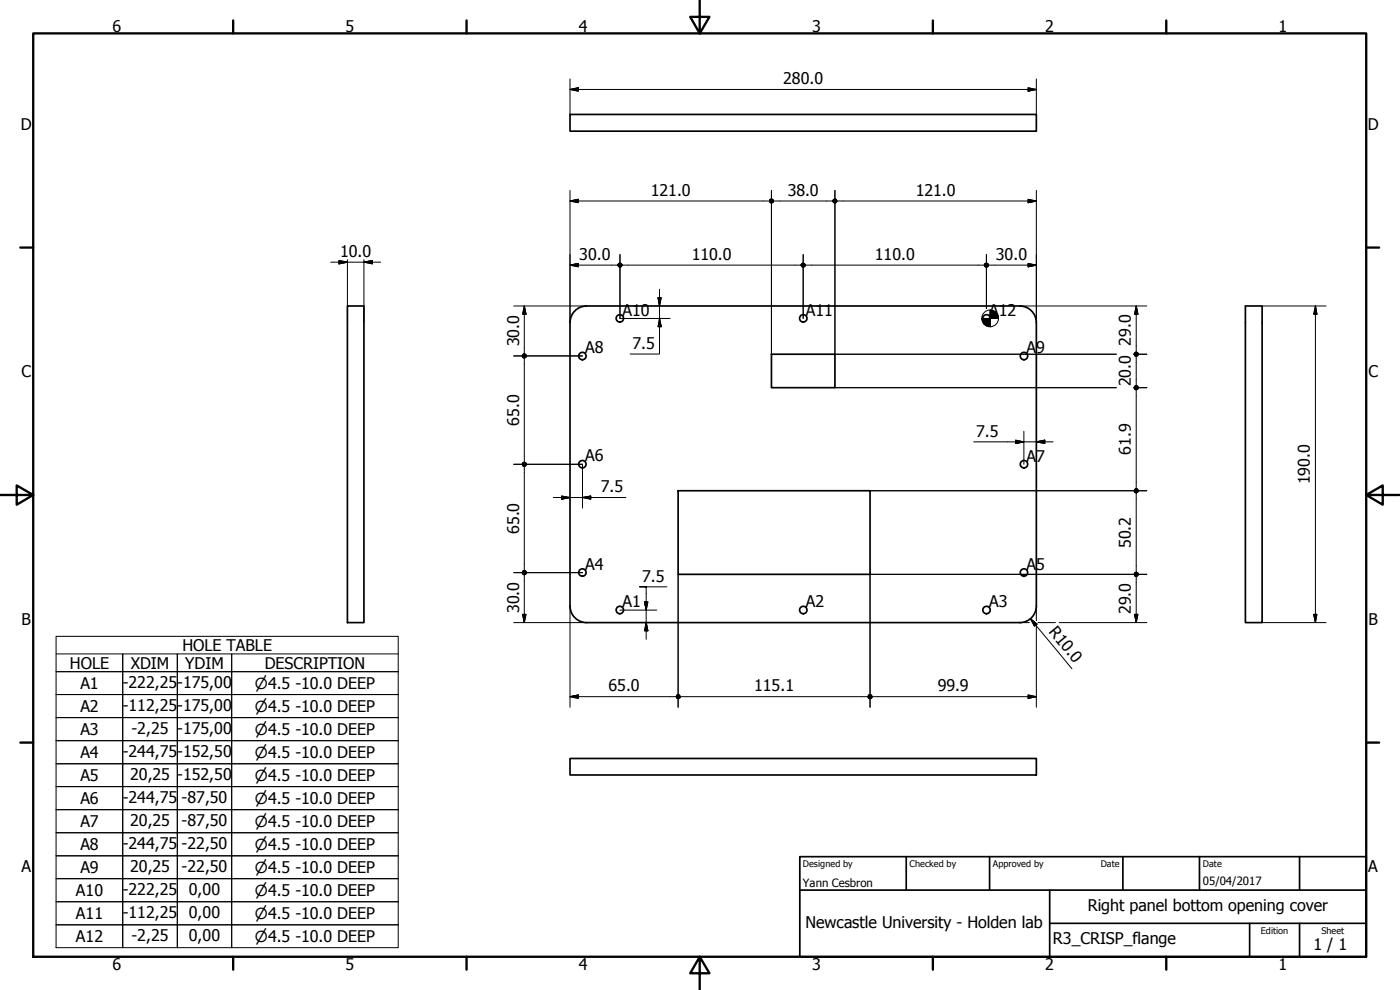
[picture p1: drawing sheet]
<svg xmlns="http://www.w3.org/2000/svg" width="420mm" height="297mm" viewBox="0 0 420 297" stroke-linecap="round" stroke-linejoin="round" font-family="sans-serif">
<!-- layer: Visible (ISO) -->
<g fill="none" stroke="#000" stroke-width=".51">
<path d="M171.1 34.3h139.9v5.1h-139.9zM104.3 91.8h4.9v95h-4.9zM176 91.8h130a5 5 0 0 1 5 5v85a5 5 0 0 1-4.9 5h-130a5 5 0 0 1-5-5v-85a5 5 0 0 1 5-5M373.8 91.8h5v95h-5zM231.5 106.3h19.1v10h-19.1zM203.5 147.2h57.6v25.1h-57.6zM171.1 227.6h139.9v4.9h-139.9z"/>
<circle cx="186" cy="95.5" r="1.11"/>
<circle cx="241.1" cy="95.5" r="1.11"/>
<circle cx="296.1" cy="95.5" r="1.11"/>
<circle cx="174.8" cy="106.8" r="1.11"/>
<circle cx="307.3" cy="106.8" r="1.11"/>
<circle cx="174.8" cy="139.3" r="1.11"/>
<circle cx="307.3" cy="139.3" r="1.11"/>
<circle cx="174.8" cy="171.8" r="1.11"/>
<circle cx="307.3" cy="171.8" r="1.11"/>
<circle cx="186" cy="183" r="1.11"/>
<circle cx="241.1" cy="183" r="1.11"/>
<circle cx="296.1" cy="183" r="1.11"/>
</g>
<!-- layer: Border (ISO) -->
<g fill="none" stroke="#000" stroke-width=".7">
<path d="M10 10h400v277.1h-400zM70 6.1v3.9M140 6.1v3.9M210 0v10l-2.9-4.9h5.8l-2.9 4.9M280 6.1v3.9M350 6.1v3.9M6.1 74.3h3.9M410 74.3h3.9M0 148.5h10l-5-2.8v5.7l5-2.9M410 148.5l5 2.9v-5.7l-5 2.8h10M6.1 222.8h3.9M410 222.8h3.9"/>
<path d="M70 287.1v3.8M140 287.1v3.8M210 287.1l2.9 4.9h-5.8l2.9-4.9v9.9M280 287.1v3.8M350 287.1v3.8"/>
</g>
<!-- layer: Title (ISO) -->
<path d="M240 257h170v30.1h-170zM272 257v10.1M297 257v10.1M337 257v10.1M360 257v10.1M390 257v10.1M240 267.1h170M315 277h95M315 267.1v20M375 277v10.1M390 277v10.1" fill="none" stroke="#000" stroke-width=".51"/>
<!-- layer: Dimension (ISO) -->
<g fill="none" stroke="#000" stroke-width=".3">
<path d="M171.1 26.8l2.4-.5v1.1zM171.1 26.8h139.9M171.1 23.7v10.6M308.5 26.3l2.5 .5-2.5 .6zM311 23.7v10.6M171.1 57.1v39.7M231.5 57.1v49.2M250.6 57.1v49.2h84.4M308.5 59.8l2.5 .5-2.5 .5zM311 57.1v39.7M99.3 78.7h14.9M101.7 78.2l2.6 .5-2.6 .5z"/>
<path d="M104.3 77.9v18.9M109.2 78.7l2.6-.5v1zM109.2 77.9v18.9M171.1 79.6l2.4-.6v1.1zM171.1 60.3l2.4-.5v1zM171.1 79.6h14.3M171.1 60.3h59.8M186.1 76.4v19.2h15M186.7 79.6h53.7M232.2 60.3h17.7M241 76.4v19.2M241.7 79.6h53.7"/>
<path d="M251.1 60.3h59.9M296 76.4v16.2M296.7 79.6h14.3M308.5 79l2.5 .6-2.5 .5zM154.2 91.8h21.8M157.4 91.8l.5 2.5h-1.1zM157.4 91.8v14.4M197.5 89.3h.9l-.5 2.5zM197.9 95.6l.5 2.4h-.9zM197.9 86.8v19.4h-8.8M306.1 91.8h38.1M341 91.8l.5 2.5h-1z"/>
<path d="M341 91.8v13.8M378.8 91.8h19.2M394.8 91.8l.4 2.5h-.9zM394.8 91.8v95M154.2 106.8h20.6M157.4 107.4v31.3M250.6 116.3h84.4M340.2 116.3h4M340.2 106.3h4M341 106.9v8.8M341 117v29.6M154.2 139.3h20.6v13.1"/>
<path d="M157.4 139.9v31.3M292.2 132.6h23.8M304.8 132.1l2.5 .5-2.5 .5zM307.3 129.4v9.9M311 132.6l2.6-.5v1zM166.1 149.3h21.7M168.5 148.8l2.6 .5-2.6 .5zM174.8 149.3l2.5-.5v1zM261.1 147.2h83.1M341 147.9v23.8M154.2 171.8h20.6M157.4 172.5v14.3"/>
<path d="M200.2 176.1h-8.2h1.9v15.7M203.5 172.3v39.9M341 172.9v13.9M344.2 172.3h-83.1v39.9M154.2 186.8h21.8M156.8 184.3h1.1l-.5 2.5zM171.1 181.8v30.4M186.1 183.1h11M193.4 180.6h1l-.5 2.5zM193.9 186.8l.5 2.5h-1zM306.1 186.8h2.8M309.2 185.7l2 1.5-.7 .7z"/>
<path d="M309.2 185.7l12.5 14.9M311 181.8v4.4M311 187.2v25M311.5 186.8h5.2M317.9 186.8h26.3M340.5 184.3h1l-.5 2.5zM378.8 186.8h19.2M394.3 184.3h.9l-.4 2.5zM171.1 209l2.4-.5v1zM171.1 209h31.8M204.2 209h56.3M261.7 209h49.3"/>
<path d="M308.5 208.5l2.5 .5-2.5 .5z"/>
<circle cx="297.1" cy="95.5" r="2.51"/>
</g>
<g fill="#000" stroke="#000" stroke-width=".3">
<path d="M171.1 26.8l2.4-.5zM171.1 26.8l2.4-.5v1.1zM308.5 27.4l2.5-.6zM308.5 26.3l2.5 .5-2.5 .6zM171.1 60.3l2.4-.5zM171.1 60.3l2.4-.5v1zM101.7 79.2l2.6-.5zM101.7 78.2l2.6 .5-2.6 .5zM109.2 78.7l2.6-.5zM109.2 78.7l2.6-.5v1zM171.1 79.6l2.4-.6zM171.1 79.6l2.4-.6v1.1z"/>
<path d="M185.4 79.6l.7 .6-.5-.2zM185.4 79.6l1.1 .4-.4 .2zM185.4 79.6h1.3l-.2 .4zM185.4 79.6l1.1-.5 .2 .5zM185.4 79.6l.7-.7 .4 .2zM185.6 79.1l.5-.2-.7 .7zM185.6 79.1l-.2 .5zM186.1 78.9l.4 .2 .2 .5zM185.6 79.1l.5-.2 .6 .7zM185.6 79.1l1.1 .5h-1.3zM185.4 79.6h1.3l-1.1 .4zM185.6 80l1.1-.4-.6 .6z"/>
<path d="M186.1 80.2l.6-.6-.2 .4zM186.7 79.6l-.2 .4zM230.9 60.3l.6 .6-.4-.1zM230.9 60.3l1.1 .5-.5 .1zM230.9 60.3h1.3l-.2 .5zM230.9 60.3l1.1-.4 .2 .4zM231.5 59.7l.5 .2-1.1 .4zM231.1 59.9l.4-.2-.6 .6zM231.1 59.9l-.2 .4zM231.5 59.7l.5 .2 .2 .4zM231.1 59.9l.4-.2 .7 .6zM231.1 59.9l1.1 .4h-1.3z"/>
<path d="M230.9 60.3h1.3l-1.1 .5zM231.1 60.8l1.1-.5-.7 .6zM231.5 60.9l.7-.6-.2 .5zM232.2 60.3l-.2 .5zM240.4 79.6l.6 .6-.4-.2zM240.4 79.6l1.1 .4-.5 .2zM240.4 79.6h1.3l-.2 .4zM240.4 79.6l1.1-.5 .2 .5zM240.4 79.6l.6-.7 .5 .2zM240.6 79.1l.4-.2-.6 .7zM240.6 79.1l-.2 .5zM241 78.9l.5 .2 .2 .5z"/>
<path d="M240.6 79.1l.4-.2 .7 .7zM240.6 79.1l1.1 .5h-1.3zM240.4 79.6h1.3l-1.1 .4zM240.6 80l1.1-.4-.7 .6zM241.7 79.6l-.2 .4-.5 .2zM241.7 79.6l-.2 .4zM249.9 60.3l.7 .6-.5-.1zM249.9 60.3l1.1 .5-.4 .1zM249.9 60.3h1.2l-.1 .5zM249.9 60.3l1.1-.4 .1 .4zM250.6 59.7l.4 .2-1.1 .4zM250.1 59.9l.5-.2-.7 .6z"/>
<path d="M250.1 59.9l-.2 .4zM250.6 59.7l.4 .2 .1 .4zM250.1 59.9l.5-.2 .5 .6zM250.1 59.9l1 .4h-1.2zM249.9 60.3h1.2l-1 .5zM250.1 60.8l1-.5-.5 .6zM251.1 60.3l-.1 .5-.4 .1zM251.1 60.3l-.1 .5zM295.4 79.6l.6 .6-.4-.2zM295.4 79.6l1.1 .4-.5 .2zM295.4 79.6h1.3l-.2 .4zM295.4 79.6l1.1-.5 .2 .5z"/>
<path d="M296 78.9l.5 .2-1.1 .5zM295.6 79.1l.4-.2-.6 .7zM295.6 79.1l-.2 .5zM296 78.9l.5 .2 .2 .5zM295.6 79.1l.4-.2 .7 .7zM295.6 79.1l1.1 .5h-1.3zM295.4 79.6h1.3l-1.1 .4zM295.6 80l1.1-.4-.7 .6zM296 80.2l.7-.6-.2 .4zM296.7 79.6l-.2 .4zM308.5 60.8l2.5-.5zM308.5 59.8l2.5 .5-2.5 .5z"/>
<path d="M157.4 91.8l.5 2.5zM157.4 91.8l.5 2.5h-1.1zM197.5 89.3l.4 2.5zM197.5 89.3h.9l-.5 2.5zM197.9 95.6l.5 2.4zM197.9 95.6l.5 2.4h-.9zM294.7 95.6l.7 1.7-.5-.8zM294.7 95.6l1.5 2.2-.8-.5zM294.7 95.6l2.5 2.4-1-.2zM297.2 95.6h2.5zM297.2 93.1l2.5 2.5h-2.5zM297.2 93.1v4.9z"/>
<path d="M294.7 95.6h2.5v2.4zM294.7 95.6h2.5zM299 93.8l.5 .8 .2 1zM298.1 93.3l.9 .5 .7 1.8zM297.2 93.1l.9 .2 1.6 2.3zM308.5 80.1l2.5-.5zM308.5 79l2.5 .6-2.5 .5zM341 91.8l.5 2.5zM341 91.8l.5 2.5h-1zM394.8 91.8l.4 2.5zM394.8 91.8l.4 2.5h-.9zM156.9 106.3l.5-.1-.7 .6z"/>
<path d="M156.7 106.8l.7-.6-.5 1zM157.4 106.2v1.2l-.5-.2zM157.4 106.2l.4 1-.4 .2zM157.4 106.2l.6 .6-.2 .4zM157.4 106.2l.4 .1 .2 .5zM157.4 106.2l.4 .1zM158 106.8l-.2 .4-.4 .2zM157.8 106.3l.2 .5-.6 .6zM157.4 106.2l.4 .1-.4 1.1zM156.9 106.3l.5-.1v1.2zM156.9 106.3l.5 1.1-.7-.6zM156.7 106.8l.7 .6-.5-.2z"/>
<path d="M156.9 107.2l.5 .2zM340.6 115.9l.4-.2-.6 .6zM340.4 116.3l.6-.6-.4 1.1zM341 115.7v1.3l-.4-.2zM341 115.7l.4 1.1-.4 .2zM341 115.7l.6 .6-.2 .5zM341 115.7l.4 .2 .2 .4zM341 115.7l.4 .2zM341 117l.6-.7-.2 .5zM341.4 115.9l.2 .4-.6 .7zM341 115.7l.4 .2-.4 1.1zM340.6 115.9l.4-.2v1.3z"/>
<path d="M340.6 115.9l.4 1.1-.6-.7zM340.4 116.3l.6 .7-.4-.2zM340.6 116.8l.4 .2zM340.6 105.8l.4-.2-.6 .7zM341 105.6l-.4 1.1-.2-.4zM341 105.6v1.3l-.4-.2zM341 105.6l.4 1.1-.4 .2zM341 105.6l.6 .7-.2 .4zM341 105.6l.4 .2 .2 .5zM341 105.6l.4 .2zM341 106.9l.6-.6-.2 .4zM341.4 105.8l.2 .5-.6 .6z"/>
<path d="M341 105.6l.4 .2-.4 1.1zM340.6 105.8l.4-.2v1.3zM340.6 105.8l.4 1.1-.6-.6zM340.4 106.3l.6 .6-.4-.2zM340.6 106.7l.4 .2zM156.9 138.9l.5-.2-.7 .6zM156.7 139.3l.7-.6-.5 1zM157.4 138.7v1.2l-.5-.2zM157.4 138.7l.4 1-.4 .2zM157.4 138.7l.6 .6-.2 .4zM157.4 138.7l.4 .2 .2 .4zM157.4 138.7l.4 .2z"/>
<path d="M158 139.3l-.2 .4-.4 .2zM157.8 138.9l.2 .4-.6 .6zM157.4 138.7l.4 .2-.4 1zM156.9 138.9l.5-.2v1.2zM156.9 138.9l.5 1-.7-.6zM156.7 139.3l.7 .6-.5-.2zM156.9 139.7l.5 .2zM304.8 133.1l2.5-.5zM304.8 132.1l2.5 .5-2.5 .5zM311 132.6l2.6-.5zM311 132.6l2.6-.5v1zM168.5 149.8l2.6-.5z"/>
<path d="M168.5 148.8l2.6 .5-2.6 .5zM174.8 149.3l2.5-.5zM174.8 149.3l2.5-.5v1zM340.6 146.8l.4-.2-.6 .6zM341 146.6l-.4 1.1-.2-.5zM341 146.6v1.3l-.4-.2zM341 146.6l.4 1.1-.4 .2zM341 146.6l.6 .6-.2 .5zM341 146.6l.4 .2 .2 .4zM341 146.6l.4 .2zM341 147.9l.6-.7-.2 .5zM341.4 146.8l.2 .4-.6 .7z"/>
<path d="M341 146.6l.4 .2-.4 1.1zM340.6 146.8l.4-.2v1.3zM340.6 146.8l.4 1.1-.6-.7zM340.4 147.2l.6 .7-.4-.2zM340.6 147.7l.4 .2zM156.9 171.4l.5-.2-.7 .6zM156.7 171.8l.7-.6-.5 1.1zM157.4 171.2v1.3l-.5-.2zM157.4 171.2l.4 1.1-.4 .2zM157.4 171.2l.6 .6-.2 .5zM157.4 171.2l.4 .2 .2 .4zM157.4 171.2l.4 .2z"/>
<path d="M158 171.8l-.2 .5-.4 .2zM157.8 171.4l.2 .4-.6 .7zM157.4 171.2l.4 .2-.4 1.1zM156.9 171.4l.5-.2v1.3zM156.9 171.4l.5 1.1-.7-.7zM156.7 171.8l.7 .7-.5-.2zM156.9 172.3l.5 .2zM340.6 171.9l.4-.2-.6 .6zM341 171.7l-.4 1.1-.2-.5zM341 171.7v1.2l-.4-.1zM341 171.7l.4 1.1-.4 .1zM341 171.7l.6 .6-.2 .5z"/>
<path d="M341 171.7l.4 .2 .2 .4zM341 171.7l.4 .2zM341 172.9l.6-.6-.2 .5zM341.4 171.9l.2 .4-.6 .6zM341 171.7l.4 .2-.4 1zM340.6 171.9l.4-.2v1.2zM340.6 171.9l.4 1-.6-.6zM340.4 172.3l.6 .6-.4-.1zM340.6 172.8l.4 .1zM156.8 184.3l.6 2.5zM156.8 184.3h1.1l-.5 2.5zM193.4 180.6l.5 2.5z"/>
<path d="M193.4 180.6h1l-.5 2.5zM193.9 186.8l.5 2.5zM193.9 186.8l.5 2.5h-1zM309.2 185.7l2 1.5zM309.2 185.7l2 1.5-.7 .7zM340.5 184.3l.5 2.5zM340.5 184.3h1l-.5 2.5zM394.3 184.3l.5 2.5zM394.3 184.3h.9l-.4 2.5zM171.1 209l2.4-.5zM171.1 209l2.4-.5v1zM202.9 209l.6 .7-.4-.2z"/>
<path d="M202.9 209l1.1 .5-.5 .2zM202.9 209h1.3l-.2 .5zM202.9 209l1.1-.4 .2 .4zM203.5 208.4l.5 .2-1.1 .4zM203.1 208.6l.4-.2-.6 .6zM203.1 208.6l-.2 .4zM203.5 208.4l.5 .2 .2 .4zM203.1 208.6l.4-.2 .7 .6zM203.1 208.6l1.1 .4h-1.3zM202.9 209h1.3l-1.1 .5zM203.1 209.5l1.1-.5-.7 .7zM204.2 209l-.2 .5-.5 .2z"/>
<path d="M204.2 209l-.2 .5zM260.5 209l.6 .7-.4-.2zM260.5 209l1.1 .5-.5 .2zM260.5 209h1.2l-.1 .5zM260.5 209l1.1-.4 .1 .4zM261.1 208.4l.5 .2-1.1 .4zM260.7 208.6l.4-.2-.6 .6zM260.7 208.6l-.2 .4zM261.1 208.4l.5 .2 .1 .4zM260.7 208.6l.4-.2 .6 .6zM260.7 208.6l1 .4h-1.2zM260.5 209h1.2l-1 .5z"/>
<path d="M260.7 209.5l1-.5-.6 .7zM261.1 209.7l.6-.7-.1 .5zM261.7 209l-.1 .5zM308.5 209.5l2.5-.5zM308.5 208.5l2.5 .5-2.5 .5z"/>
</g>
<!-- layer: Symbol (ISO) -->
<g fill="none" stroke="#000" stroke-width=".3">
<path d="M16.8 196.2h20v5.3h-20h20v6.9h-20h20v6.9h-20h20v6.9h-20h20v7h-20h20v6.8h-20h20v6.9h-20h20v7h-20h20v6.9h-20h20v6.8h-20h20v7h-20h20v6.9h-20h20v6.8v-6.8h16.4v6.8v-6.8h16.3v6.8v-6.8h50h-50v-6.9h50h-50v-7h50h-50v-6.8h50h-50v-6.9h50h-50v-7h50h-50v-6.9h50h-50v-6.8h50h-50v-7h50h-50v-6.9h50h-50v-6.9h50h-50v-6.9h50h-50v-5.3h50M16.8 190.9h102.7v93.4h-102.7zM36.8 196.2h16.4v5.3h-16.4zM53.2 196.2h16.3v5.3h-16.3zM36.8 201.5h16.4v6.9h-16.4zM36.8 208.4h16.4v6.9h-16.4zM36.8 215.3h16.4v6.9h-16.4zM53.2 201.5h16.3v6.9h-16.3zM53.2 208.4h16.3v6.9h-16.3zM53.2 215.3h16.3v6.9h-16.3zM36.8 222.2h16.4v7h-16.4zM36.8 229.2h16.4v6.8h-16.4z"/>
<path d="M36.8 236h16.4v6.9h-16.4zM53.2 222.2h16.3v7h-16.3zM53.2 229.2h16.3v6.8h-16.3zM53.2 236h16.3v6.9h-16.3zM36.8 242.9h16.4v7h-16.4zM36.8 249.9h16.4v6.9h-16.4zM36.8 256.8h16.4v6.8h-16.4zM53.2 242.9h16.3v7h-16.3zM53.2 249.9h16.3v6.9h-16.3zM53.2 256.8h16.3v6.8h-16.3zM36.8 263.6h16.4v7h-16.4zM36.8 270.6h16.4v6.9h-16.4z"/>
<path d="M53.2 263.6h16.3v7h-16.3zM53.2 270.6h16.3v6.9h-16.3z"/>
</g>
<g font-size="4.8">
<text x="33.7" y="9.6">6</text>
<text x="103.7" y="9.6">5</text>
<text x="173.7" y="9.6">4</text>
<text x="243.7" y="9.6">3</text>
<text x="313.7" y="9.6">2</text>
<text x="383.7" y="9.6">1</text>
<text x="235.1" y="25.3">280.0</text>
<text x="6.2" y="38.9">D</text>
<text x="410.5" y="38.9">D</text>
<text x="195.3" y="58.7">121.0</text>
<text x="236.4" y="58.7">38.0</text>
<text x="274.8" y="58.7">121.0</text>
<text x="102.1" y="77.1">10.0</text>
<text x="173.9" y="78">30.0</text>
<text x="207.6" y="78">110.0</text>
<text x="262.6" y="78">110.0</text>
<text x="298.9" y="78">30.0</text>
<text x="186.8" y="94.7">A10</text>
<text x="241.9" y="94.7">A11</text>
<text x="296.9" y="94.7">A12</text>
<text x="155.8" y="103.9" transform="rotate(-90 155.8 103.9)">30.0</text>
<text x="175.6" y="105.9">A8</text>
<text x="189.9" y="104.6">7.5</text>
<text x="308.1" y="106">A9</text>
<text x="339.4" y="103.7" transform="rotate(-90 339.4 103.7)">29.0</text>
<text x="6.4" y="113.1">C</text>
<text x="410.7" y="113.1">C</text>
<text x="339.4" y="115.9" transform="rotate(-90 339.4 115.9)">20.0</text>
<text x="155.8" y="127.7" transform="rotate(-90 155.8 127.7)">65.0</text>
<text x="293" y="131">7.5</text>
<text x="339.4" y="136.4" transform="rotate(-90 339.4 136.4)">61.9</text>
<text x="175.6" y="138.4">A6</text>
<text x="308.1" y="138.5">A7</text>
<text x="180.3" y="147.7">7.5</text>
<text x="393.1" y="145.3" transform="rotate(-90 393.1 145.3)">190.0</text>
<text x="155.8" y="160.2" transform="rotate(-90 155.8 160.2)">65.0</text>
<text x="339.4" y="164.5" transform="rotate(-90 339.4 164.5)">50.2</text>
<text x="175.6" y="171">A4</text>
<text x="308.1" y="170.9">A5</text>
<text x="192.7" y="174.5">7.5</text>
<text x="155.8" y="184" transform="rotate(-90 155.8 184)">30.0</text>
<text x="186.8" y="182.2">A1</text>
<text x="241.9" y="182.2">A2</text>
<text x="296.9" y="182.2">A3</text>
<text x="339.4" y="184.2" transform="rotate(-90 339.4 184.2)">29.0</text>
<text x="6.4" y="187.4">B</text>
<text x="314.6" y="189.6" transform="rotate(50 314.6 189.6)">R10.0</text>
<text x="410.7" y="187.4">B</text>
<text x="54.7" y="195.3">HOLE TABLE</text>
<text x="21" y="200.6">HOLE</text>
<text x="39.2" y="200.6">XDIM</text>
<text x="55.6" y="200.6">YDIM</text>
<text x="79.4" y="200.6">DESCRIPTION</text>
<text x="24.1" y="206.7">A1</text>
<text x="36.8" y="206.3">-222,25</text>
<text x="53.2" y="206.3">-175,00</text>
<text x="182.6" y="207.4">65.0</text>
<text x="226.4" y="207.4">115.1</text>
<text x="281.4" y="207.4">99.9</text>
<text x="24.1" y="213.7">A2</text>
<text x="36.8" y="213.2">-112,25</text>
<text x="53.2" y="213.2">-175,00</text>
<text x="24.1" y="220.5">A3</text>
<text x="39.5" y="220.1">-2,25</text>
<text x="53.2" y="220.1">-175,00</text>
<text x="24.1" y="227.4">A4</text>
<text x="36.8" y="227">-244,75</text>
<text x="53.2" y="227">-152,50</text>
<text x="39.1" y="233.9">20,25</text>
<text x="53.2" y="233.9">-152,50</text>
<text x="24.1" y="234.3">A5</text>
<text x="24.1" y="241.2">A6</text>
<text x="36.8" y="240.8">-244,75</text>
<text x="54.5" y="240.8">-87,50</text>
<text x="24.1" y="248.1">A7</text>
<text x="39.1" y="247.8">20,25</text>
<text x="54.5" y="247.8">-87,50</text>
<text x="24.1" y="255.1">A8</text>
<text x="36.8" y="254.6">-244,75</text>
<text x="54.5" y="254.6">-22,50</text>
<text x="6.4" y="261.7">A</text>
<text x="24.1" y="261.9">A9</text>
<text x="39.1" y="261.5">20,25</text>
<text x="54.5" y="261.5">-22,50</text>
<text x="410.7" y="261.7">A</text>
<text x="22.8" y="268.8">A10</text>
<text x="36.8" y="268.5">-222,25</text>
<text x="56.7" y="268.5">0,00</text>
<text x="22.8" y="275.8">A11</text>
<text x="36.8" y="275.4">-112,25</text>
<text x="56.7" y="275.4">0,00</text>
<text x="326.5" y="273.4">Right panel bottom opening cover</text>
<text x="241.7" y="278.4">Newcastle University - Holden lab</text>
<text x="22.8" y="282.7">A12</text>
<text x="39.5" y="282.2">-2,25</text>
<text x="56.7" y="282.2">0,00</text>
<text x="316" y="283.4">R3_CRISP_flange</text>
<text x="394.2" y="285">1 / 1</text>
<text x="33.7" y="290.9">6</text>
<text x="103.7" y="290.9">5</text>
<text x="173.7" y="290.9">4</text>
<text x="243.7" y="290.9">3</text>
<text x="313.7" y="290.9">2</text>
<text x="383.7" y="290.9">1</text>
</g>
<g font-size="4.6">
<text x="76.5" y="206.6">⌀4.5 -10.0 DEEP</text>
<text x="76.5" y="213.5">⌀4.5 -10.0 DEEP</text>
<text x="76.5" y="220.5">⌀4.5 -10.0 DEEP</text>
<text x="76.5" y="227.4">⌀4.5 -10.0 DEEP</text>
<text x="76.5" y="234.2">⌀4.5 -10.0 DEEP</text>
<text x="76.5" y="241.2">⌀4.5 -10.0 DEEP</text>
<text x="76.5" y="248.1">⌀4.5 -10.0 DEEP</text>
<text x="76.5" y="255">⌀4.5 -10.0 DEEP</text>
<text x="76.5" y="261.9">⌀4.5 -10.0 DEEP</text>
<text x="76.5" y="268.8">⌀4.5 -10.0 DEEP</text>
<text x="76.5" y="275.7">⌀4.5 -10.0 DEEP</text>
<text x="76.5" y="282.6">⌀4.5 -10.0 DEEP</text>
</g>
<g font-size="3.4">
<text x="241" y="266">Yann Cesbron</text>
<text x="361" y="265.5">05/04/2017</text>
</g>
<g font-size="2.7">
<text x="241" y="260.1">Designed by</text>
<text x="273" y="260.1">Checked by</text>
<text x="298" y="260.1">Approved by</text>
<text x="330.3" y="260">Date</text>
<text x="361" y="260">Date</text>
<text x="378.4" y="280.1">Edition</text>
<text x="396.6" y="280.1">Sheet</text>
</g>
</svg>
